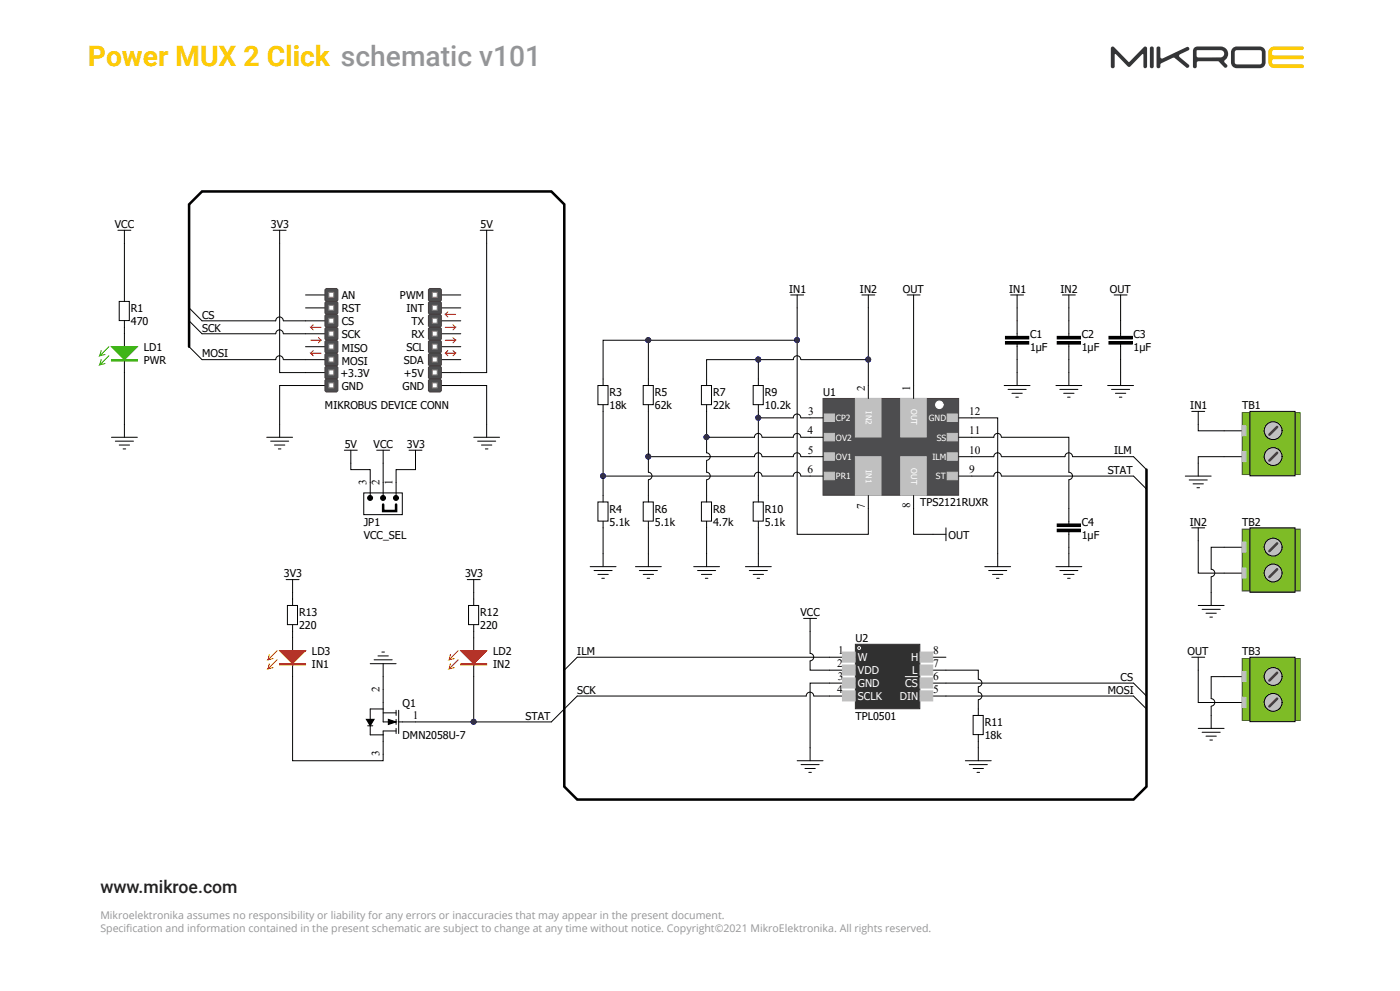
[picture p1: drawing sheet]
<svg xmlns="http://www.w3.org/2000/svg" width="420mm" height="297mm" viewBox="0 0 420 297" stroke-linecap="round" stroke-linejoin="round" font-family="sans-serif">
<path d="M381 14.4l1.3-.5h8.4a.54 .54 0 0 1 .5 .5 .54 .54 0 0 1-.5 .6h-8.6a.9 .9 0 0 0-.5 .8 .9 .9 0 0 0 .5 .8h8.6a.58 .58 0 0 1 .5 .6 .58 .58 0 0 1-.5 .6h-8.6a.8 .8 0 0 0-.5 .8 .8 .8 0 0 0 .7 .7h8.4a.55 .55 0 0 1 .5 .5 .55 .55 0 0 1-.5 .6h-8.4a1.74 1.74 0 0 1-1.8-1.8v-3.3z" fill-rule="evenodd" fill="#ffcc06"/>
<path d="M359 15.1l7.2-.1a1.09 1.09 0 0 1 1.1 1.1 1.09 1.09 0 0 1-1.1 1.1h-6.9l-.3-.5zM358.4 14.2l-.5 1.1v4.6a.58 .58 0 0 0 .6 .5 .58 .58 0 0 0 .5-.5l.1-1.2 .3-.3 6.3 .1a4 4 0 0 0 2.1 1.8l.4-.5-.4-.7a.72 .72 0 0 1-.5-.6 .72 .72 0 0 1 .5-.7 2.22 2.22 0 0 0 .5-2.5 2.22 2.22 0 0 0-2.1-1.4h-6.9zM347.1 14.1l-.1 5.8a.58 .58 0 0 0 .5 .5 .58 .58 0 0 0 .6-.5v-.7l.3-.2 3.7-1.7 3.8 2.9a.57 .57 0 0 0 .7-.1 .57 .57 0 0 0 0-.7l-2.7-2.3-.2-.4 .3-.4 2.5-1.2a.56 .56 0 0 0 .2-.7 .56 .56 0 0 0-.7-.3l-7.3 3.5-.6-.4v-3l-.5-.3zM345.1 14.1l-.1 5.8a.58 .58 0 0 0 .5 .5 .58 .58 0 0 0 .6-.5v-5.5l-.3-.4zM369.8 14.4l.9-.4 7.2-.1a1.74 1.74 0 0 1 1.8 1.8v3a1.74 1.74 0 0 1-1.8 1.7h-6.8a1.74 1.74 0 0 1-1.8-1.7v-3.4zM370.6 15.2l-.2 .5v3l.3 .5 7.2 .1 .6-.3 .1-3.3-.4-.6-7.1-.1zM333.4 14.1l-.1 .4v5.4a.58 .58 0 0 0 .5 .5 .58 .58 0 0 0 .6-.5v-3.5l.3-.2 3.6 3.7 .4 .2 4.2-3.9 .1 3.7a.55 .55 0 0 0 .6 .5 .55 .55 0 0 0 .5-.5v-5.4l-.3-.5-.6 .1-4.5 4.5-4.5-4.5-.4-.2z" fill-rule="evenodd" fill="#343537"/>
<g fill="none" stroke="#000" stroke-width=".3">
<path d="M35.4 69h3.9M37.3 69v3.9M82 69h3.8M83.9 69v3.9M35.8 90.3h3v5.8h-3zM37.3 88.4v1.9M37.3 96.2v1.9M37.3 100v3.9M37.3 107.8v3.9M33.4 131.1h7.8M34.6 132.2h5.4M35.8 133.4h3.1"/>
<path d="M36.9 134.5h.8M37.3 127.2v3.9M80 131.1h7.8M81.2 132.2h5.4M82.3 133.4h3.1M83.5 134.5h.8M83.9 127.2v3.9M142.1 131.1h7.8M143.3 132.2h5.4M144.4 133.4h3.1M145.6 134.5h.8M146 127.2v3.9"/>
</g>
<path d="M33.4 108h7.8" fill="none" stroke="#00bf00" stroke-width=".39"/>
<path d="M33.4 107.8h7.8v.4h-7.8z" fill="none" stroke="#00bf00" stroke-width=".3"/>
<path d="M33.4 103.9h7.8l-3.9 3.9z" fill="#00bf00"/>
<path d="M30.3 107.8l-.4 1.5M30.3 105.1l-.4 1.5M32.7 106.6l-2.8 2.7 1.6-.4M32.7 103.9l-2.8 2.7 1.6-.4M33.4 103.9h7.8l-3.9 3.9z" fill="none" stroke="#00bf00" stroke-width=".3"/>
<g fill="none" stroke="#000" stroke-width=".3">
<path d="M91.7 88.4h5.8M91.7 92.3h5.8M91.7 96.2h5.8M132.4 88.4h5.8M132.4 92.3h5.8M132.4 96.2h5.8M91.7 100h5.8M91.7 103.9h5.8M91.7 107.8h5.8M91.7 111.7h5.8M91.7 115.5h5.8M132.4 100h5.8"/>
<path d="M132.4 103.9h5.8M132.4 107.8h5.8M132.4 111.7h5.8M132.4 115.5h5.8"/>
</g>
<path d="M97.5 86.8l.4-.3h3.1l.4 .3v3.1l-.4 .4h-3.1l-.4-.4z" fill-rule="evenodd" fill="#4d4d4f"/>
<path d="M97.5 86.8l.4-.3h3.1l.4 .3v3.1l-.4 .4h-3.1l-.4-.4z" fill="none" stroke="#443c3e" stroke-width=".3"/>
<path d="M97.5 90.7l.4-.4h3.1l.4 .4v3.1l-.4 .4h-3.1l-.4-.4z" fill-rule="evenodd" fill="#4d4d4f"/>
<path d="M97.5 90.7l.4-.4h3.1l.4 .4v3.1l-.4 .4h-3.1l-.4-.4z" fill="none" stroke="#443c3e" stroke-width=".3"/>
<g fill="#fff" stroke="#808080" stroke-width=".3">
<path d="M98.6 87.6h1.5v1.5h-1.5z"/>
<path d="M98.6 91.5h1.5v1.5h-1.5z"/>
</g>
<path d="M97.5 94.6l.4-.4h3.1l.4 .4v3.1l-.4 .4h-3.1l-.4-.4z" fill-rule="evenodd" fill="#4d4d4f"/>
<path d="M97.5 94.6l.4-.4h3.1l.4 .4v3.1l-.4 .4h-3.1l-.4-.4z" fill="none" stroke="#443c3e" stroke-width=".3"/>
<path d="M97.5 98.5l.4-.4h3.1l.4 .4v3.1l-.4 .4h-3.1l-.4-.4z" fill-rule="evenodd" fill="#4d4d4f"/>
<path d="M97.5 98.5l.4-.4h3.1l.4 .4v3.1l-.4 .4h-3.1l-.4-.4z" fill="none" stroke="#443c3e" stroke-width=".3"/>
<g fill="#fff" stroke="#808080" stroke-width=".3">
<path d="M98.6 95.4h1.5v1.5h-1.5z"/>
<path d="M98.6 99.3h1.5v1.4h-1.5z"/>
</g>
<path d="M97.5 102.4l.4-.4h3.1l.4 .4v3.1l-.4 .3h-3.1l-.4-.3z" fill-rule="evenodd" fill="#4d4d4f"/>
<path d="M97.5 102.4l.4-.4h3.1l.4 .4v3.1l-.4 .3h-3.1l-.4-.3z" fill="none" stroke="#443c3e" stroke-width=".3"/>
<path d="M97.5 106.2l.4-.4h3.1l.4 .4v3.1l-.4 .4h-3.1l-.4-.4z" fill-rule="evenodd" fill="#4d4d4f"/>
<path d="M97.5 106.2l.4-.4h3.1l.4 .4v3.1l-.4 .4h-3.1l-.4-.4z" fill="none" stroke="#443c3e" stroke-width=".3"/>
<g fill="#fff" stroke="#808080" stroke-width=".3">
<path d="M98.6 103.1h1.5v1.5h-1.5z"/>
<path d="M98.6 107h1.5v1.5h-1.5z"/>
</g>
<path d="M97.5 110.1l.4-.4h3.1l.4 .4v3.1l-.4 .4h-3.1l-.4-.4z" fill-rule="evenodd" fill="#4d4d4f"/>
<path d="M97.5 110.1l.4-.4h3.1l.4 .4v3.1l-.4 .4h-3.1l-.4-.4z" fill="none" stroke="#443c3e" stroke-width=".3"/>
<path d="M97.9 113.6h3.1l.4 .4v3.1l-.4 .4h-3.1l-.4-.4v-3.1z" fill-rule="evenodd" fill="#4d4d4f"/>
<path d="M97.5 114l.4-.4h3.1l.4 .4v3.1l-.4 .4h-3.1l-.4-.4z" fill="none" stroke="#443c3e" stroke-width=".3"/>
<g fill="#fff" stroke="#808080" stroke-width=".3">
<path d="M98.6 110.9h1.5v1.5h-1.5z"/>
<path d="M98.6 114.8h1.5v1.4h-1.5z"/>
</g>
<path d="M128.5 86.8l.4-.3h3.1l.4 .3v3.1l-.4 .4h-3.1l-.4-.4z" fill-rule="evenodd" fill="#4d4d4f"/>
<path d="M128.5 86.8l.4-.3h3.1l.4 .3v3.1l-.4 .4h-3.1l-.4-.4z" fill="none" stroke="#443c3e" stroke-width=".3"/>
<path d="M128.5 90.7l.4-.4h3.1l.4 .4v3.1l-.4 .4h-3.1l-.4-.4z" fill-rule="evenodd" fill="#4d4d4f"/>
<path d="M128.5 90.7l.4-.4h3.1l.4 .4v3.1l-.4 .4h-3.1l-.4-.4z" fill="none" stroke="#443c3e" stroke-width=".3"/>
<g fill="#fff" stroke="#808080" stroke-width=".3">
<path d="M129.7 87.6h1.5v1.5h-1.5z"/>
<path d="M129.7 91.5h1.5v1.5h-1.5z"/>
</g>
<path d="M128.5 94.6l.4-.4h3.1l.4 .4v3.1l-.4 .4h-3.1l-.4-.4z" fill-rule="evenodd" fill="#4d4d4f"/>
<path d="M128.5 94.6l.4-.4h3.1l.4 .4v3.1l-.4 .4h-3.1l-.4-.4z" fill="none" stroke="#443c3e" stroke-width=".3"/>
<path d="M128.5 98.5l.4-.4h3.1l.4 .4v3.1l-.4 .4h-3.1l-.4-.4z" fill-rule="evenodd" fill="#4d4d4f"/>
<path d="M128.5 98.5l.4-.4h3.1l.4 .4v3.1l-.4 .4h-3.1l-.4-.4z" fill="none" stroke="#443c3e" stroke-width=".3"/>
<g fill="#fff" stroke="#808080" stroke-width=".3">
<path d="M129.7 95.4h1.5v1.5h-1.5z"/>
<path d="M129.7 99.3h1.5v1.4h-1.5z"/>
</g>
<path d="M128.5 102.4l.4-.4h3.1l.4 .4v3.1l-.4 .3h-3.1l-.4-.3z" fill-rule="evenodd" fill="#4d4d4f"/>
<path d="M128.5 102.4l.4-.4h3.1l.4 .4v3.1l-.4 .3h-3.1l-.4-.3z" fill="none" stroke="#443c3e" stroke-width=".3"/>
<path d="M128.5 106.2l.4-.4h3.1l.4 .4v3.1l-.4 .4h-3.1l-.4-.4z" fill-rule="evenodd" fill="#4d4d4f"/>
<path d="M128.5 106.2l.4-.4h3.1l.4 .4v3.1l-.4 .4h-3.1l-.4-.4z" fill="none" stroke="#443c3e" stroke-width=".3"/>
<g fill="#fff" stroke="#808080" stroke-width=".3">
<path d="M129.7 103.1h1.5v1.5h-1.5z"/>
<path d="M129.7 107h1.5v1.5h-1.5z"/>
</g>
<path d="M128.5 110.1l.4-.4h3.1l.4 .4v3.1l-.4 .4h-3.1l-.4-.4z" fill-rule="evenodd" fill="#4d4d4f"/>
<path d="M128.5 110.1l.4-.4h3.1l.4 .4v3.1l-.4 .4h-3.1l-.4-.4z" fill="none" stroke="#443c3e" stroke-width=".3"/>
<path d="M128.9 113.6h3.1l.4 .4v3.1l-.4 .4h-3.1l-.4-.4v-3.1z" fill-rule="evenodd" fill="#4d4d4f"/>
<path d="M128.5 114l.4-.4h3.1l.4 .4v3.1l-.4 .4h-3.1l-.4-.4z" fill="none" stroke="#443c3e" stroke-width=".3"/>
<g fill="#fff" stroke="#808080" stroke-width=".3">
<path d="M129.7 110.9h1.5v1.5h-1.5z"/>
<path d="M129.7 114.8h1.5v1.4h-1.5z"/>
</g>
<g fill="none" stroke="#ee0e22" stroke-width=".3">
<path d="M94 97.3l-.8 .8M96.3 98.1h-3.1l.8 .8M133.6 98.1h3.1l-.8 .8M134.4 93.4l-.8 .8M135.9 97.3l.8 .8M136.7 94.2h-3.1l.8 .8M93.2 102h3.1l-.8 .7M94 105.1l-.8 .7M95.5 101.2l.8 .8M96.3 105.8h-3.1l.8 .8M133.6 102h3.1l-.8 .7M133.6 105.8h3.1l-.8 .8"/>
<path d="M133.6 105.8l.8 .8M134.4 105.1l-.8 .7M135.9 101.2l.8 .8M135.9 105.1l.8 .7"/>
</g>
<path d="M246.9 119.4h40.7v29h-40.7z" fill="#4d4d4f" stroke="#443c3e" stroke-width=".3"/>
<g fill="none" stroke="#000" stroke-width=".3">
<path d="M237.2 88.4h3.9M239.1 88.4v3.9M258.6 88.4h3.8M260.5 88.4v3.9M260.5 115.5v3.9M274.1 115.5v3.9M243 125.2h3.9M243 131.1h3.9M243 136.9h3.9M287.7 125.2h3.8M287.7 131.1h3.8M287.7 136.9h3.8"/>
<path d="M367.2 136.9h7.8M367.2 129.1h7.8M243 142.7h3.9M260.5 148.5v3.9M274.1 148.5v3.9M287.7 142.7h3.8"/>
</g>
<g fill="#c0c0c0" stroke="#c0c0c0" stroke-width=".3">
<path d="M247.3 124.1h3v2.2h-3z"/>
<path d="M247.3 129.9h3v2.2h-3z"/>
<path d="M247.3 135.7h3v2.3h-3z"/>
<path d="M247.3 141.5h3v2.3h-3z"/>
<path d="M284.2 141.5h3v2.3h-3z"/>
<path d="M284.2 135.7h3v2.3h-3z"/>
<path d="M284.2 129.9h3v2.2h-3z"/>
<path d="M284.2 124.1h3v2.2h-3z"/>
<path d="M270.2 119.4h7.7v11.6h-7.7z"/>
<path d="M256.6 119.4h7.7v11.6h-7.7z"/>
<path d="M256.6 136.9h7.7v11.5h-7.7z"/>
<path d="M270.2 136.9h7.7v11.5h-7.7z"/>
</g>
<circle cx="281.8" cy="121.3" r="1.13" fill="#fff" stroke="#fff" stroke-width=".3"/>
<g fill="#7ebc26" stroke="#466c18" stroke-width=".3">
<path d="M388.6 123.7h1.5v18.5h-1.5z"/>
<path d="M372.7 123.7h2.2v18.5h-2.2z"/>
</g>
<path d="M375 123.3h13.5v19.3h-13.5z" fill="#7ebc26" stroke="#000" stroke-width=".3"/>
<g fill="#c0c0c0" stroke="#000" stroke-width=".3">
<circle cx="381.9" cy="129.1" r="2.68"/>
<circle cx="381.9" cy="136.8" r="2.68"/>
</g>
<path d="M383.1 135.7l-2.3 2.3M383.1 127.9l-2.3 2.4" fill="none" stroke="#443c3e" stroke-width=".76"/>
<g fill="#c0c0c0" stroke="#c0c0c0" stroke-width=".3">
<path d="M372.7 127.6h1.1v3h-1.1z"/>
<path d="M372.7 135.3h1.1v3h-1.1z"/>
</g>
<path d="M367.2 164h7.8M367.2 171.8h7.8" fill="none" stroke="#000" stroke-width=".3"/>
<g fill="#7ebc26" stroke="#466c18" stroke-width=".3">
<path d="M388.6 158.6h1.5v18.5h-1.5z"/>
<path d="M372.7 158.6h2.2v18.5h-2.2z"/>
</g>
<path d="M375 158.2h13.5v19.3h-13.5z" fill="#7ebc26" stroke="#000" stroke-width=".3"/>
<g fill="#c0c0c0" stroke="#000" stroke-width=".3">
<circle cx="381.9" cy="164" r="2.68"/>
<circle cx="381.9" cy="171.7" r="2.68"/>
</g>
<path d="M383.1 170.6l-2.3 2.3M383.1 162.8l-2.3 2.4" fill="none" stroke="#443c3e" stroke-width=".76"/>
<g fill="#c0c0c0" stroke="#c0c0c0" stroke-width=".3">
<path d="M372.7 162.5h1.1v3h-1.1z"/>
<path d="M372.7 170.2h1.1v3h-1.1z"/>
</g>
<path d="M367.2 202.8h7.8M367.2 210.5h7.8" fill="none" stroke="#000" stroke-width=".3"/>
<g fill="#7ebc26" stroke="#466c18" stroke-width=".3">
<path d="M388.6 197.4h1.5v18.5h-1.5z"/>
<path d="M372.7 197.4h2.2v18.5h-2.2z"/>
</g>
<path d="M375 197h13.5v19.3h-13.5z" fill="#7ebc26" stroke="#000" stroke-width=".3"/>
<g fill="#c0c0c0" stroke="#000" stroke-width=".3">
<circle cx="381.9" cy="202.7" r="2.68"/>
<circle cx="381.9" cy="210.5" r="2.68"/>
</g>
<path d="M383.1 209.4l-2.3 2.3M383.1 201.6l-2.3 2.3" fill="none" stroke="#443c3e" stroke-width=".76"/>
<g fill="#c0c0c0" stroke="#c0c0c0" stroke-width=".3">
<path d="M372.7 201.2h1.1v3.1h-1.1z"/>
<path d="M372.7 209h1.1v3h-1.1z"/>
<path d="M252.7 195.4h3.8v3h-3.8z"/>
<path d="M252.7 199.3h3.8v3h-3.8z"/>
<path d="M252.7 203.2h3.8v3h-3.8z"/>
<path d="M252.7 207.1h3.8v3h-3.8z"/>
<path d="M276 207.1h3.8v3h-3.8z"/>
<path d="M276 203.2h3.8v3h-3.8z"/>
<path d="M276 199.3h3.8v3h-3.8z"/>
<path d="M276 195.4h3.8v3h-3.8z"/>
</g>
<g fill="none" stroke="#000" stroke-width=".3">
<path d="M144.1 69h3.8M146 69v3.9M272.1 88.4h3.9M274.1 88.4v3.9M303.2 88.4h3.9M305.1 88.4v3.9M305.1 96.2v4.6M318.7 88.4h3.9M320.7 88.4v3.9M320.7 96.2v4.6M334.2 88.4h3.9M336.2 88.4v3.9"/>
<path d="M336.2 96.2v4.6M179.4 115.5h3v5.8h-3zM180.9 113.6v1.9M193 115.5h3v5.8h-3zM194.5 113.6v1.9M226 115.5h3v5.8h-3zM227.5 113.6v1.9M301.2 115.5h7.8M301.6 102.4h7v.7h-7zM301.6 100.8h7v.8h-7zM302.4 116.7h5.4M303.6 117.9h3.1"/>
<path d="M304.7 119h.8M305.1 103.1v4.7M305.1 111.7v3.8M316.8 115.5h7.7M317.2 102.4h6.9v.7h-6.9zM317.2 100.8h6.9v.8h-6.9zM317.9 116.7h5.5M319.1 117.9h3.1M320.3 119h.7M320.7 103.1v4.7M320.7 111.7v3.8M332.3 115.5h7.8"/>
<path d="M332.7 102.4h7v.7h-7zM332.7 100.8h7v.8h-7zM333.5 116.7h5.4M334.6 117.9h3.1M335.8 119h.8M336.2 103.1v4.7M336.2 111.7v3.8M103.3 134.9h3.9M105.2 134.9v3.9M113 134.9h3.9M114.9 134.9v3.9M122.7 134.9h3.9"/>
<path d="M124.6 134.9v3.9M180.9 121.4v1.9M194.5 121.4v1.9M227.5 121.4v1.9M357.5 123.3h3.9M359.5 123.3v3.9M359.5 138.8v3.9M109.1 147.7h11.6v6.5h-11.6zM111.1 144.6v3.9M114.9 144.6v3.9M118.8 144.6v3.9M179.4 150.4h3v5.8h-3z"/>
<path d="M180.9 148.5v1.9M180.9 156.3v1.9M193 150.4h3v5.8h-3zM194.5 148.5v1.9M194.5 156.3v1.9M226 150.4h3v5.8h-3zM227.5 148.5v1.9M227.5 156.3v1.9M283.8 158.2v3.9M317.2 158.6h6.9v.8h-6.9zM317.2 157h6.9v.8h-6.9zM320.7 152.4v4.6"/>
<path d="M320.7 159.4v4.6M355.6 142.7h7.8M356.8 143.8h5.4M357.5 158.2h3.9M357.9 145h3.1M359.1 146.2h.8M359.5 158.2v3.9M177 169.8h7.8M178.2 171h5.4M179.4 172.2h3.1M180.5 173.3h.8M180.9 165.9v3.9"/>
<path d="M190.6 169.8h7.8M191.8 171h5.4M193 172.2h3.1M194.1 173.3h.8M194.5 165.9v3.9M208.1 169.8h7.8M209.3 171h5.4M210.4 172.2h3.1M211.6 173.3h.8M212 165.9v3.9M223.6 169.8h7.8M224.8 171h5.4"/>
<path d="M226 172.2h3.1M227.1 173.3h.8M227.5 165.9v3.9M279.9 160.1h3.9M295.4 169.8h7.8M296.6 171h5.4M297.8 172.2h3.1M298.9 173.3h.8M299.3 165.9v3.9M316.8 169.8h7.7M317.9 171h5.5M319.1 172.2h3.1"/>
<path d="M320.3 173.3h.7M320.7 165.9v3.9M363.4 177.6v3.9M142.1 191.2v3.8M142.1 198.9v3.9M241.1 185.3h3.9M243 185.3v3.9M248.9 197h7.7M276 197h7.8M357.5 197h3.9M359.5 197v3.8M359.5 181.5h7.7"/>
<path d="M360.6 182.6h5.5M361.8 183.8h3.1M363 184.9h.7M248.9 200.8h7.7M248.9 204.7h7.7M248.9 208.6h7.7M276 200.8h7.8M276 204.7h7.8M276 208.6h7.8M291.9 214.4h3.1v5.8h-3.1zM293.5 212.5v1.9M359.5 218.3h7.7"/>
<path d="M360.6 219.5h5.5M363.4 214.4v3.9M239.1 228h7.8M240.3 229.2h5.4M241.5 230.3h3.1M242.6 231.5h.8M243 224.1v3.9M289.6 228h7.8M290.8 229.2h5.4M291.9 230.3h3.1M293.1 231.5h.8M293.5 220.2v2"/>
<path d="M293.5 224.1v3.9M361.8 220.6h3.1M363 221.8h.7"/>
</g>
<path d="M114.9 151.2v2h3.9v-2" fill="none" stroke="#000" stroke-width=".76"/>
<g fill="#000" stroke="#000" stroke-width=".3">
<path d="M110.5 148.7a.74 .74 0 0 0 .2 1.2 .74 .74 0 0 0 1.1-.6l-.8-.1 .8 .1-.5-.7zM111 149.2l.8 .1z" fill-rule="evenodd"/>
<path d="M114.4 148.7a.74 .74 0 0 0 .2 1.2 .74 .74 0 0 0 1-.6l-.7-.1 .7 .1-.4-.7zM114.9 149.2l.7 .1z" fill-rule="evenodd"/>
<path d="M118.3 148.7a.74 .74 0 0 0 .2 1.2 .74 .74 0 0 0 1-.6l-.7-.1 .7 .1-.4-.7zM118.8 149.2l.7 .1z" fill-rule="evenodd"/>
</g>
<g fill="#000">
<path d="M301.6 102.4h7v.7h-7z" fill-rule="evenodd"/>
<path d="M301.6 100.8h7v.8h-7z" fill-rule="evenodd"/>
<path d="M317.2 102.4h6.9v.7h-6.9z" fill-rule="evenodd"/>
<path d="M317.2 100.8h6.9v.8h-6.9z" fill-rule="evenodd"/>
<path d="M332.7 102.4h7v.7h-7z" fill-rule="evenodd"/>
<path d="M332.7 100.8h7v.8h-7z" fill-rule="evenodd"/>
<path d="M317.2 158.6h6.9v.8h-6.9z" fill-rule="evenodd"/>
<path d="M317.2 157h6.9v.8h-6.9z" fill-rule="evenodd"/>
</g>
<path d="M256.6 193.1h19.3v19.3h-19.3z" fill="#303030" stroke="#303030" stroke-width=".3"/>
<g fill="none" stroke="#fff" stroke-width=".3">
<path d="M271.6 202.8h1.8M273.5 202.8h1.7"/>
<circle cx="257.7" cy="194.2" r=".43"/>
</g>
<path d="M138.2 199.1h7.8" fill="none" stroke="#f00" stroke-width=".39"/>
<path d="M138.2 198.9h7.8v.4h-7.8z" fill="none" stroke="#f00" stroke-width=".3"/>
<path d="M138.2 195h7.8l-3.9 3.9z" fill="#f30"/>
<path d="M83.9 198.9h7.8v.4h-7.8zM135.1 198.9l-.4 1.6M135.1 196.2l-.4 1.5M137.5 197.7l-2.8 2.8 1.6-.4M137.5 195l-2.8 2.7 1.6-.3M138.2 195h7.8l-3.9 3.9z" fill="none" stroke="#f00" stroke-width=".3"/>
<path d="M87.8 191.2v3.8M87.8 198.9v3.9" fill="none" stroke="#000" stroke-width=".3"/>
<path d="M83.9 199.1h7.8" fill="none" stroke="#f00" stroke-width=".39"/>
<path d="M83.9 195h7.8l-3.9 3.9z" fill="#f30"/>
<path d="M80.8 198.9l-.4 1.6M80.8 196.2l-.4 1.5M83.1 197.7l-2.7 2.8 1.6-.4M83.1 195l-2.7 2.7 1.6-.3M83.9 195h7.8l-3.9 3.9z" fill="none" stroke="#f00" stroke-width=".3"/>
<g fill="none" stroke="#000" stroke-width=".3">
<path d="M37.3 72.9v15.5M83.9 72.9v38.8h7.8M146 72.9v38.8h-7.8M37.3 98.1v1.9M56.7 92.3l3.9 3.9h22.1a1.13 1.13 0 0 1 1.2-1.2 1.13 1.13 0 0 1 1.1 1.2M56.7 96.2l3.9 3.8h22.1a1.13 1.13 0 0 1 1.2-1.1 1.13 1.13 0 0 1 1.1 1.1M85.1 96.2h6.6M239.1 92.3v67.8h21.4v-7.7M260.5 92.3v23.2M274.1 92.3v23.2M305.1 92.3v3.9M320.7 92.3v3.9"/>
<path d="M336.2 92.3v3.9M37.3 111.7v15.5M56.7 103.9l3.9 3.9h22.1a1.13 1.13 0 0 1 1.2-1.2 1.13 1.13 0 0 1 1.1 1.2M85.1 100h6.6M85.1 107.8h6.6M91.7 115.5h-7.8v11.7M138.2 115.5h7.8v11.7M194.5 102v11.6M210.4 115.5h3.1v5.8h-3.1zM227.5 107.8v5.8M239.1 102h-58.2v11.6M240.2 107.8a1.13 1.13 0 0 0-1.1-1.2 1.13 1.13 0 0 0-1.1 1.2h-26v7.7"/>
<path d="M240.3 107.8h20.2M305.1 107.8v3.9M320.7 107.8v3.9M336.2 107.8v3.9M105.2 138.8v1.9h5.9v3.9M114.9 138.8v5.8M124.6 138.8v1.9h-5.8v3.9M180.9 123.3v19.4M194.5 123.3v13.6M212 138v3.5a1.12 1.12 0 0 1 1.1 1.1 1.12 1.12 0 0 1-1.1 1.2M212 121.4v14.3a1.12 1.12 0 0 1 1.1 1.1 1.12 1.12 0 0 1-1.1 1.2M227.5 123.3v25.2"/>
<path d="M228.6 136.9a1.13 1.13 0 0 0-1.1-1.2 1.13 1.13 0 0 0-1.2 1.2h-31.8v4.6a1.12 1.12 0 0 1 1.1 1.1 1.12 1.12 0 0 1-1.1 1.2M228.6 131a1.13 1.13 0 0 0-1.1-1.1 1.13 1.13 0 0 0-1.2 1.2h-14.3M240.2 125.2a1.13 1.13 0 0 0-1.1-1.1 1.13 1.13 0 0 0-1.1 1.1h-10.5M240.2 136.9a1.13 1.13 0 0 0-1.1-1.2 1.13 1.13 0 0 0-1.1 1.2h-9.3M240.2 131a1.13 1.13 0 0 0-1.1-1.1 1.13 1.13 0 0 0-1.1 1.2h-9.3M240.3 125.2h2.7M240.3 136.9h2.7M240.3 131.1h2.7M291.5 125.2h7.8v40.7M300.4 131a1.13 1.13 0 0 0-1.1-1.1 1.13 1.13 0 0 0-1.2 1.2h-6.6M300.4 136.9a1.13 1.13 0 0 0-1.1-1.2 1.13 1.13 0 0 0-1.2 1.2h-6.6M300.5 131.1h20.2v10.4a1.12 1.12 0 0 1 1 1.1 1.12 1.12 0 0 1-1 1.2"/>
<path d="M321.7 136.9a1.13 1.13 0 0 0-1.1-1.2 1.13 1.13 0 0 0-1.1 1.2h-19M321.8 136.9h18.3l3.8 3.8M359.5 127.2v1.9h7.7M367.2 136.9h-7.7v1.9M180.9 158.2v7.7M194.5 143.8v4.7M194.5 158.2v7.7M210.4 150.4h3.1v5.8h-3.1zM212 143.8v6.6M212 156.3v9.6M227.5 158.2v7.7M228.6 142.7a1.13 1.13 0 0 0-1.1-1.2 1.13 1.13 0 0 0-1.2 1.2h-45.4v5.8"/>
<path d="M240.2 142.7a1.13 1.13 0 0 0-1.1-1.2 1.13 1.13 0 0 0-1.1 1.2h-9.3M240.3 142.7h2.7M274.1 152.4v7.7h5.8M300.4 142.7a1.13 1.13 0 0 0-1.1-1.2 1.13 1.13 0 0 0-1.2 1.2h-6.6M300.5 142.7h39.6l3.8 3.9M320.7 143.8v8.6M85.8 173.7h3.9M87.8 173.7v7.8M140.2 173.7h3.9M142.1 173.7v7.8M320.7 164v1.9M359.5 162.1v9.7h7.7"/>
<path d="M363.4 172.9v4.7M367.2 164h-3.8v6.6a1.12 1.12 0 0 1 1 1.1 1.12 1.12 0 0 1-1.1 1.2M86.2 181.5h3.1v5.7h-3.1zM87.8 187.3v3.9M111.1 198.9h7.7M112.2 197.7h5.5M113.4 196.6h3.1M114.6 195.4h.7M114.9 198.9v17.5h3.9M140.6 181.5h3v5.7h-3zM142.1 187.3v3.9M243 198.1v2.7h5.9"/>
<path d="M243 189.2v6.6a1.12 1.12 0 0 1 1.1 1.1 1.12 1.12 0 0 1-1.1 1.2M248.9 197h-75.7l-3.9 3.8M87.8 202.8v25.2h27.1v-8.9h3.9M109.9 215.6h2.3l-1.1 1.9zM110.3 217.5h1.5M111.1 217.5v2.7h3.8M114.9 212.5h-3.8v3.1M114.9 213.6h3.9M116.5 215.6l2.3 .8-2.3 .7zM118.8 212.9v1.5M118.8 215.6v1.5M118.8 218.3v1.5"/>
<path d="M119.6 212.9v6.9M119.6 216.4h22.5M142.1 202.8v13.6h23.3l7.8-7.8h68.7a1.13 1.13 0 0 1 1.1-1.2 1.13 1.13 0 0 1 1.1 1.2M244.2 208.6h4.7M248.9 204.7h-5.9v19.4M283.8 200.8h9.7v2.8a1.12 1.12 0 0 1 1.1 1.1 1.12 1.12 0 0 1-1.1 1.1M283.8 204.7h56.3l3.8 3.9M283.8 208.6h56.3l3.8 3.9M293.5 205.9v1.5a1.12 1.12 0 0 1 1.1 1.2 1.12 1.12 0 0 1-1.1 1.1M293.5 209.8v2.7M359.5 200.8v9.7h7.7M363.4 211.7v2.7"/>
<path d="M367.2 202.8h-3.8v6.6a1.12 1.12 0 0 1 1 1.1 1.12 1.12 0 0 1-1.1 1.1M293.5 222.2v1.9"/>
</g>
<path d="M109.9 215.6h2.3l-1.1 1.9zM116.5 215.6l2.3 .8-2.3 .7z" fill="#000"/>
<g fill="#000080" stroke="#000080" stroke-width=".3">
<circle cx="239.1" cy="101.9" r=".74"/>
<circle cx="260.5" cy="107.7" r=".74"/>
<circle cx="227.5" cy="125.2" r=".74"/>
<circle cx="180.9" cy="142.6" r=".74"/>
<circle cx="194.5" cy="101.9" r=".74"/>
<circle cx="194.5" cy="136.8" r=".74"/>
<circle cx="211.9" cy="131" r=".74"/>
<circle cx="227.5" cy="107.7" r=".74"/>
<circle cx="142.1" cy="216.3" r=".74"/>
</g>
<path d="M56.7 103.9v-42.6l3.9-3.9h104.8l3.9 3.9v174.4l3.9 3.9h166.9l3.8-3.9v-95" fill="none" stroke="#000" stroke-width=".76"/>
<text font-size="8.5" fill="#ffcc06" x="26.4" y="19.9">Power MUX 2 Click schematic v101</text>
<text font-size="5.3" fill="#231f20" x="30.1" y="267.5">www.mikroe.com</text>
<g font-size="3.4">
<text x="259.4" y="117.1" transform="rotate(-90 259.4 117.1)">2</text>
<text x="273" y="117.1" transform="rotate(-90 273 117.1)">1</text>
<text x="242.4" y="124.4">3</text>
<text x="290.8" y="124.4">12</text>
<text x="242.3" y="130.2">4</text>
<text x="290.8" y="130.2">11</text>
<text x="242.4" y="136">5</text>
<text x="290.8" y="136">10</text>
<text x="242.3" y="141.8">6</text>
<text x="290.8" y="141.8">9</text>
<text x="110" y="145.4" transform="rotate(-90 110 145.4)">3</text>
<text x="113.9" y="145.4" transform="rotate(-90 113.9 145.4)">2</text>
<text x="117.8" y="145.4" transform="rotate(-90 117.8 145.4)">1</text>
<text x="259.4" y="152.5" transform="rotate(-90 259.4 152.5)">7</text>
<text x="273" y="152.4" transform="rotate(-90 273 152.4)">8</text>
<text x="251.5" y="196.1">1</text>
<text x="279.9" y="196.1">8</text>
<text x="251.2" y="200">2</text>
<text x="251.4" y="203.9">3</text>
<text x="279.9" y="203.9">6</text>
<text x="279.9" y="200">7</text>
<text x="113.9" y="207.4" transform="rotate(-90 113.9 207.4)">2</text>
<text x="251.2" y="207.8">4</text>
<text x="279.9" y="207.8">5</text>
<text x="123.9" y="215.5">1</text>
<text x="113.9" y="226.7" transform="rotate(-90 113.9 226.7)">3</text>
</g>
<g font-size="3.2">
<text x="34.4" y="68.4">VCC</text>
<text x="81.3" y="68.4">3V3</text>
<text x="144.2" y="68.4">5V</text>
<text x="102.5" y="89.7">AN</text>
<text x="120" y="89.7">PWM</text>
<text x="236.7" y="87.7">IN1</text>
<text x="258" y="87.7">IN2</text>
<text x="270.9" y="87.7">OUT</text>
<text x="302.7" y="87.7">IN1</text>
<text x="318.1" y="87.7">IN2</text>
<text x="333" y="87.7">OUT</text>
<text x="39.3" y="93.6">R1</text>
<text x="60.6" y="95.5">CS</text>
<text x="102.5" y="93.6">RST</text>
<text x="121.9" y="93.6">INT</text>
<text x="39.3" y="97.4">470</text>
<text x="60.6" y="99.4">SCK</text>
<text x="102.5" y="97.4">CS</text>
<text x="102.5" y="101.3">SCK</text>
<text x="123.4" y="101.3">RX</text>
<text x="123.5" y="97.4">TX</text>
<text x="309" y="101.3">C1</text>
<text x="324.5" y="101.3">C2</text>
<text x="340.1" y="101.3">C3</text>
<text x="43.1" y="105.2">LD1</text>
<text x="60.6" y="107.1">MOSI</text>
<text x="102.5" y="105.6">MISO</text>
<text x="121.9" y="105.2">SCL</text>
<text x="309" y="105.2">1µF</text>
<text x="324.5" y="105.2">1µF</text>
<text x="340.1" y="105.2">1µF</text>
<text x="43.1" y="109.1">PWR</text>
<text x="102.1" y="112.9">+3.3V</text>
<text x="102.5" y="109.5">MOSI</text>
<text x="121.2" y="109.1">SDA</text>
<text x="121.2" y="112.9">+5V</text>
<text x="102.5" y="116.8">GND</text>
<text x="120.8" y="116.8">GND</text>
<text x="182.9" y="118.8">R3</text>
<text x="196.5" y="118.8">R5</text>
<text x="213.9" y="118.8">R7</text>
<text x="229.4" y="118.8">R9</text>
<text x="246.9" y="118.8">U1</text>
<text x="97.5" y="122.6">MIKROBUS DEVICE CONN</text>
<text x="182.9" y="122.6">18k</text>
<text x="196.5" y="122.6">62k</text>
<text x="213.9" y="122.6">22k</text>
<text x="229.4" y="122.6">10.2k</text>
<text x="357.1" y="122.6">IN1</text>
<text x="372.7" y="122.6">TB1</text>
<text x="103.4" y="134.3">5V</text>
<text x="112.1" y="134.3">VCC</text>
<text x="122" y="134.3">3V3</text>
<text x="334.2" y="136.2">ILM</text>
<text x="332.3" y="142">STAT</text>
<text x="182.9" y="153.7">R4</text>
<text x="196.5" y="153.7">R6</text>
<text x="213.9" y="153.7">R8</text>
<text x="229.4" y="153.7">R10</text>
<text x="276" y="151.7">TPS2121RUXR</text>
<text x="109.1" y="157.5">JP1</text>
<text x="109.1" y="161.4">VCC_SEL</text>
<text x="182.9" y="157.5">5.1k</text>
<text x="196.5" y="157.5">5.1k</text>
<text x="213.9" y="157.5">4.7k</text>
<text x="229.4" y="157.5">5.1k</text>
<text x="284.6" y="161.4">OUT</text>
<text x="324.5" y="157.5">C4</text>
<text x="324.5" y="161.4">1µF</text>
<text x="356.9" y="157.5">IN2</text>
<text x="372.7" y="157.5">TB2</text>
<text x="85.2" y="173">3V3</text>
<text x="139.5" y="173">3V3</text>
<text x="89.7" y="184.7">R13</text>
<text x="144.1" y="184.7">R12</text>
<text x="240.2" y="184.7">VCC</text>
<text x="89.7" y="188.6">220</text>
<text x="144.1" y="188.6">220</text>
<text x="93.6" y="196.3">LD3</text>
<text x="147.9" y="196.3">LD2</text>
<text x="173.2" y="196.3">ILM</text>
<text x="256.6" y="192.4">U2</text>
<text x="356.3" y="196.3">OUT</text>
<text x="372.7" y="196.3">TB3</text>
<text x="93.6" y="200.2">IN1</text>
<text x="147.9" y="200.2">IN2</text>
<text x="173.2" y="207.9">SCK</text>
<text x="332.3" y="207.9">MOSI</text>
<text x="336.2" y="204.1">CS</text>
<text x="120.8" y="211.8">Q1</text>
<text x="157.6" y="215.7">STAT</text>
<text x="256.6" y="215.7">TPL0501</text>
<text x="120.8" y="221.5">DMN2058U-7</text>
<text x="295.4" y="217.6">R11</text>
<text x="295.4" y="221.5">18k</text>
</g>
<g font-size="3.2" fill="#fff">
<text x="257.4" y="198.2">W</text>
<text x="257.4" y="202.1">VDD</text>
<text x="273.3" y="198.2">H</text>
<text x="273.6" y="202.1">L</text>
<text x="257.4" y="206">GND</text>
<text x="257.4" y="209.9">SCLK</text>
<text x="270" y="209.9">DIN</text>
<text x="271.6" y="206">CS</text>
</g>
<g font-size="3.2" fill="#939598">
<text x="30.1" y="275.6">Mikroelektronika assumes no responsibility or liability for any errors or inaccuracies that may appear in the present document.</text>
<text x="30.1" y="279.4">Specif</text>
<text x="37.9" y="279.4">ication and information contained in the present schematic are subject to change at any time without notice. Copyright©2021 MikroElektronika. All rights reserved.</text>
</g>
<g font-size="2.6" fill="#fff">
<text x="250.8" y="126.2">CP2</text>
<text x="278.6" y="126.2">GND</text>
<text x="250.8" y="132.1">OV2</text>
<text x="250.8" y="137.9">OV1</text>
<text x="279.7" y="137.9">ILM</text>
<text x="281" y="132.1">SS</text>
<text x="250.8" y="143.7">PR1</text>
<text x="280.8" y="143.7">ST</text>
</g>
<g font-size="2.4" fill="#fff">
<text x="259.7" y="123.3" transform="rotate(90 259.7 123.3)">IN2</text>
<text x="273.3" y="122.5" transform="rotate(90 273.3 122.5)">OUT</text>
<text x="259.7" y="140.7" transform="rotate(90 259.7 140.7)">IN1</text>
<text x="273.3" y="140.4" transform="rotate(90 273.3 140.4)">OUT</text>
</g>
</svg>
